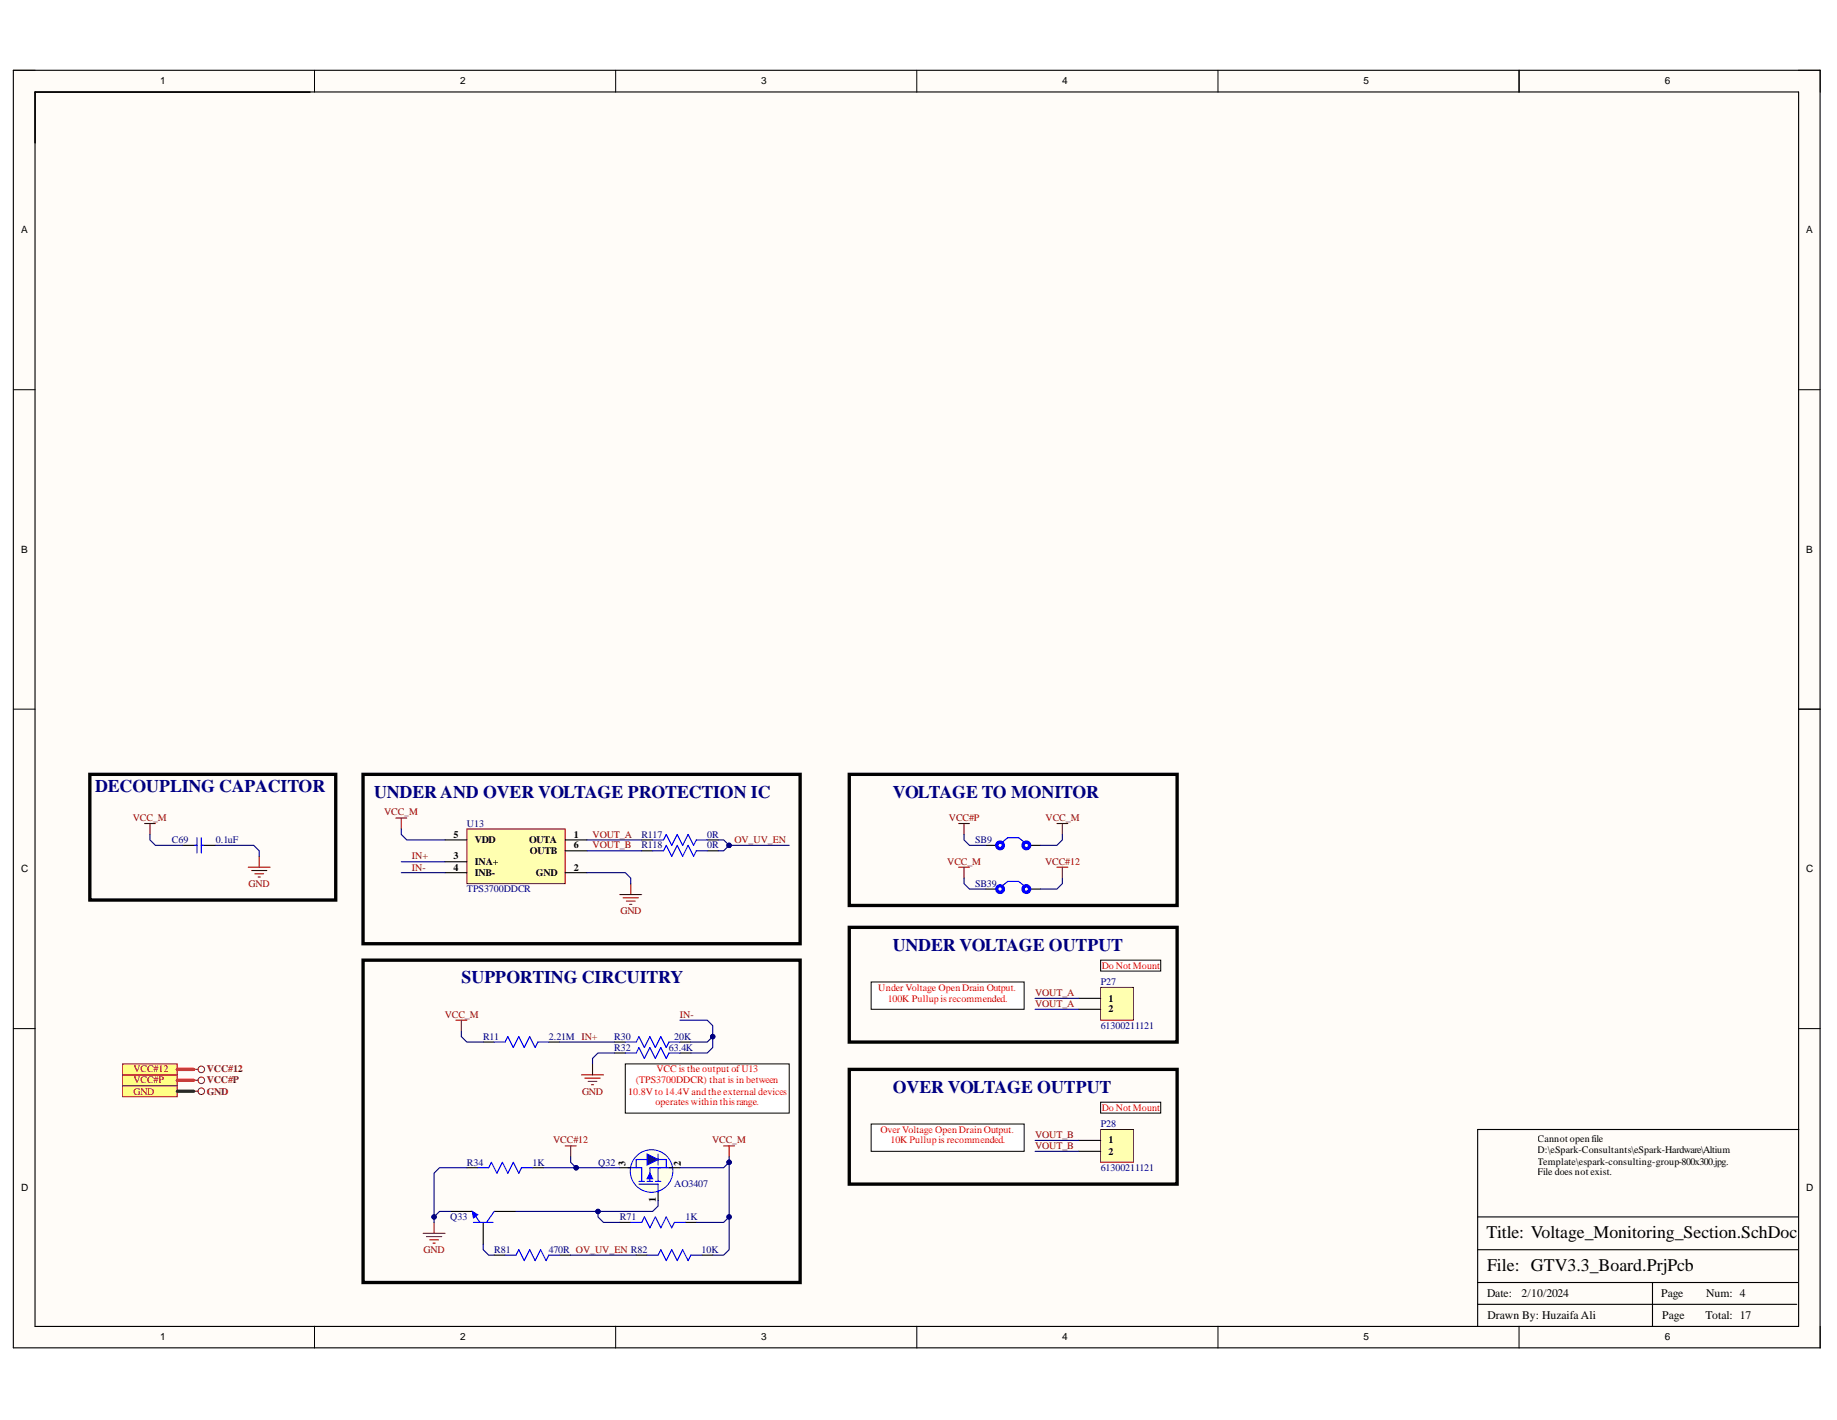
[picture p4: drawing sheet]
<svg xmlns="http://www.w3.org/2000/svg" width="279mm" height="216mm" viewBox="0 0 279 216" stroke-linecap="round" stroke-linejoin="round" font-family="sans-serif">
<g fill="#fffcf8">
<path d="M2 10.7h274.8v194.3h-274.8z" fill-rule="evenodd"/>
<path d="M5.4 14h268.1v187.6h-268.1z" fill-rule="evenodd"/>
</g>
<g fill="none" stroke="#000" stroke-width=".15">
<path d="M2 10.7h3.4M47.8 10.7v3.3M93.6 10.7v3.3M139.4 10.7v3.3M185.2 10.7v3.3M231 10.7v3.3M273.5 10.7h3.3v3.3M2 59.3h3.4M273.5 59.3h3.3M2 107.8h3.4M273.5 107.8h3.3M2 156.4h3.4"/>
<path d="M273.5 156.4h3.3M47.8 201.6v3.4M93.6 201.6v3.4M139.4 201.6v3.4M185.2 201.6v3.4M231 201.6v3.4M276.8 201.6v3.4"/>
</g>
<path d="M2 10.7h274.8v194.2h-274.8zM5.3 14h268.3v187.7h-268.3zM231 10.7v3.3M273.6 107.8h3.2M273.6 171.7h-48.9v29.9M224.7 198.3h48.6M224.7 195h48.7M224.7 190h48.7M224.7 185h48.7M251.3 195v6.6" fill="none" stroke="#000" stroke-width=".17"/>
<path d="M37.8 131.9h3.3M38.3 132.4h2.3M38.8 132.9h1.3M39.3 133.3h.3M39.4 130.2v1.7" fill="none" stroke="#800000" stroke-width=".17"/>
<path d="M13.7 117.7h37.4v19.1h-37.4zM55.2 117.7h66.5v25.8h-66.5zM129.2 117.7h49.8v20h-49.8z" fill="none" stroke="#000" stroke-width=".51"/>
<path d="M71 126h15v8.3h-15z" fill-rule="evenodd" fill="#ffffb0"/>
<path d="M71 126h15v8.3h-15z" fill="none" stroke="#800000" stroke-width=".15"/>
<path d="M27.8 128.5h2.2M30.6 128.5h2.2M67.7 127.7h3.3M67.7 132.7h3.3M67.7 131h3.3M86 127.7h3.3M86 132.7h3.3M86 129.4h3.3M73.5 158.4h1.7M83.5 158.4h1.6" fill="none" stroke="#000" stroke-width=".17"/>
<path d="M29.6 128.5h.4M30 127.4v2.3M30.6 127.4v2.3M30.6 128.5h.4M75.2 158.4h1.6l.4-.8 .9 1.7 .8-1.7 .8 1.7 .9-1.7 .8 1.7 .4-.9h1.7" fill="none" stroke="#00f" stroke-width=".17"/>
<path d="M60.2 124.4h1.7M61 124.4v1.6M94.3 136h3.3M94.8 136.5h2.3M95.3 137h1.3M95.8 137.5h.3M95.9 134.3v1.7M88.5 163.4h3.3M89 163.9h2.3M89.5 164.4h1.3M90 164.9h.3M90.1 161.8v1.6" fill="none" stroke="#800000" stroke-width=".17"/>
<path d="M129.2 141h49.8v17.4h-49.8z" fill="none" stroke="#000" stroke-width=".51"/>
<path d="M167.4 150.1h5v5h-5z" fill-rule="evenodd" fill="#ffffb0"/>
<path d="M167.4 150.1h5v5h-5z" fill="none" stroke="#800000" stroke-width=".15"/>
<path d="M164.1 151.8h3.3M164.1 153.5h3.3" fill="none" stroke="#000" stroke-width=".17"/>
<path d="M132.5 149.3h23.3v4.2h-23.3z" fill-rule="evenodd" fill="#fff"/>
<path d="M132.5 149.3h23.3v4.2h-23.3z" fill="none" stroke="#000" stroke-width=".15"/>
<path d="M129.2 162.6h49.8v17.4h-49.8z" fill="none" stroke="#000" stroke-width=".51"/>
<path d="M167.4 171.7h5v5h-5z" fill-rule="evenodd" fill="#ffffb0"/>
<path d="M167.4 171.7h5v5h-5z" fill="none" stroke="#800000" stroke-width=".15"/>
<path d="M164.1 173.4h3.3M164.1 175.1h3.3" fill="none" stroke="#000" stroke-width=".17"/>
<path d="M132.5 170.9h23.3v4.2h-23.3z" fill-rule="evenodd" fill="#fff"/>
<path d="M132.5 170.9h23.3v4.2h-23.3z" fill="none" stroke="#000" stroke-width=".15"/>
<path d="M55.2 146h66.5v49h-66.5z" fill="none" stroke="#000" stroke-width=".51"/>
<path d="M22 125.2h1.6M22.8 125.2v1.7M145.8 125.2h1.7M146.6 125.2v1.7" fill="none" stroke="#800000" stroke-width=".17"/>
<path d="M95.1 161.8h24.9v7.4h-24.9z" fill-rule="evenodd" fill="#fff"/>
<path d="M95.1 161.8h24.9v7.4h-24.9z" fill="none" stroke="#000" stroke-width=".15"/>
<path d="M18.7 163.4h8.3v1.7h-8.3z" fill-rule="evenodd" fill="#ffff80"/>
<g fill="none" stroke="#800000" stroke-width=".15">
<path d="M18.7 163.4h8.3v1.7h-8.3z"/>
<circle cx="30.6" cy="164.3" r=".5"/>
</g>
<path d="M29.5 164.3h.6" fill="none" stroke="#800000" stroke-width=".17"/>
<path d="M18.7 165.1h8.3v1.6h-8.3z" fill-rule="evenodd" fill="#ffff80"/>
<g fill="none" stroke="#800000" stroke-width=".15">
<path d="M18.7 165.1h8.3v1.6h-8.3z"/>
<circle cx="30.6" cy="165.9" r=".5"/>
</g>
<path d="M29.5 165.9h.6" fill="none" stroke="#800000" stroke-width=".17"/>
<path d="M167.4 146h9.1v1.6h-9.1z" fill-rule="evenodd" fill="#fff"/>
<path d="M167.4 146h9.1v1.6h-9.1z" fill="none" stroke="#000" stroke-width=".15"/>
<path d="M167.4 167.6h9.1v1.6h-9.1z" fill-rule="evenodd" fill="#fff"/>
<path d="M167.4 167.6h9.1v1.6h-9.1z" fill="none" stroke="#000" stroke-width=".15"/>
<path d="M149.9 128.5h1.7M156.6 128.5h1.7" fill="none" stroke="#000" stroke-width=".17"/>
<g fill="none" stroke="#00f" stroke-width=".51">
<circle cx="152.1" cy="128.5" r=".5"/>
<circle cx="156.1" cy="128.5" r=".5"/>
</g>
<path d="M152.4 128l.9-.6h1.6l.9 .6" fill="none" stroke="#00f" stroke-width=".17"/>
<path d="M18.7 161.8h8.3v1.6h-8.3z" fill-rule="evenodd" fill="#ffff80"/>
<g fill="none" stroke="#800000" stroke-width=".15">
<path d="M18.7 161.8h8.3v1.6h-8.3z"/>
<circle cx="30.6" cy="162.6" r=".5"/>
</g>
<path d="M29.5 162.6h.6M86 174.2h1.6M86.8 174.2v1.7M110.1 174.2h1.6M110.9 174.2v1.7M64.4 187.5h3.3M64.9 188h2.3M65.4 188.5h1.3M65.9 189h.3M66 185.9v1.6" fill="none" stroke="#800000" stroke-width=".17"/>
<path d="M93.4 158.4h1.7M103.4 158.4h1.7M71 177.5h1.7M81 177.5h1.6M93.4 160.1h1.7M103.4 160.1h1.7M68.5 184.2h3.3M73.5 185.9v3.3M75.2 184.2h3.3M96.8 190.8h1.6M106.7 190.8h1.7" fill="none" stroke="#000" stroke-width=".17"/>
<path d="M95.1 158.4h1.7l.4-.8 .8 1.7 .8-1.7 .9 1.7 .8-1.7 .8 1.7 .5-.9h1.6M72.7 177.5h1.6l.4-.8 .9 1.7 .8-1.7 .8 1.7 .9-1.7 .8 1.7 .4-.9h1.7M95.1 160.1h1.7l.4-.8 .8 1.6 .8-1.6 .9 1.6 .8-1.6 .8 1.6 .5-.8h1.6M71.8 184.2l1.2 1.7M72 185.9h3M75.2 184.2l-1.2 1.7M98.4 190.8h1.7l.4-.8 .8 1.7 .9-1.7 .8 1.7 .8-1.7 .9 1.7 .4-.9h1.6" fill="none" stroke="#00f" stroke-width=".17"/>
<path d="M71.8 184.2l.9 .5-.7 .5z" fill="#00f"/>
<path d="M71.8 184.2l.9 .5-.7 .5z" fill="none" stroke="#00f" stroke-width=".15"/>
<path d="M149.9 135.2h1.7M156.6 135.2h1.7M75.2 190.8h1.6M85.1 190.8h1.7M94.3 185.9h1.6M100.1 180.9v1.6M104.3 185.9h1.6" fill="none" stroke="#000" stroke-width=".17"/>
<path d="M152.4 134.7l.9-.7h1.6l.9 .7M76.8 190.8h1.7l.4-.8 .8 1.7 .9-1.7 .8 1.7 .8-1.7 .9 1.7 .4-.9h1.6M95.9 185.9h1.7l.4-.9 .8 1.7 .9-1.7 .8 1.7 .8-1.7 .9 1.7 .4-.8h1.7" fill="none" stroke="#00f" stroke-width=".17"/>
<g fill="none" stroke="#00f" stroke-width=".51">
<circle cx="152.1" cy="135.2" r=".5"/>
<circle cx="156.1" cy="135.2" r=".5"/>
</g>
<path d="M145.8 131.9h1.7M146.6 131.9v1.6M160.8 125.2h1.6M160.8 131.9h1.6M161.6 125.2v1.7M161.6 131.9v1.6M69.3 155.1h1.7M70.2 155.1v1.7" fill="none" stroke="#800000" stroke-width=".17"/>
<circle cx="99.1" cy="178" r="3.2" fill="#ffffe8"/>
<circle cx="99.1" cy="178" r="3.2" fill="none" stroke="#00f" stroke-width=".15"/>
<path d="M95.5 177.5h2.1v2.1M97.2 179.6h.8M98.4 179.6h.9M99.7 179.6h.8M100.1 177.5v2.1M102.2 177.5h-3.4v2.1M97.2 180h2.9v1.3" fill="none" stroke="#00f" stroke-width=".17"/>
<path d="M98.8 178.4l.5 .8h-.9z" fill="#00f"/>
<path d="M96.8 177.5v-1.2h4.5v1.2M98.8 178.4l.5 .8h-.9zM100.1 175.5v1.6" fill="none" stroke="#00f" stroke-width=".17"/>
<path d="M94.3 177.5h1.6M101.8 177.5h1.6" fill="none" stroke="#000" stroke-width=".17"/>
<path d="M98.4 175.5l1.7 .8-1.7 .8z" fill="#073763"/>
<path d="M99.3 127.7h1.6l.4-.8 .9 1.6 .8-1.6 .8 1.6 .9-1.6 .8 1.6 .4-.8h1.7M99.3 129.4h1.6l.4-.9 .9 1.7 .8-1.7 .8 1.7 .9-1.7 .8 1.7 .4-.8h1.7M98.4 175.5l1.7 .8-1.7 .8z" fill="none" stroke="#00f" stroke-width=".17"/>
<path d="M97.6 127.7h1.7M97.6 129.4h1.7M107.6 127.7h1.6M107.6 129.4h1.6" fill="none" stroke="#000" stroke-width=".17"/>
<g fill="none" stroke="#000080" stroke-width=".17">
<path d="M22.8 126.9v.8l.8 .8h4.2M32.8 128.5h5.8l.8 .9v.8M61 126v.9l.9 .8h5.8M61 131h6.7M61 132.7h6.7M89.3 132.7h5.8l.8 .8v.8M146.6 126.9v.8l.9 .8h2.4M85.1 158.4h8.3M105.1 158.4h2.5l.8-.8v1.7l-.8 .8h-2.5M157.4 153.5h6.7M157.4 151.8h6.7M93.4 160.1h-2.5l-.8 .8v.9"/>
<path d="M157.4 175.1h6.7M157.4 173.4h6.7"/>
</g>
<circle cx="108.4" cy="157.6" r=".33" fill="#000080"/>
<circle cx="108.4" cy="157.6" r=".33" fill="none" stroke="#000080" stroke-width=".15"/>
<path d="M103.4 155.1h4.2l.8 .8v1.7" fill="none" stroke="#000080" stroke-width=".17"/>
<circle cx="108.4" cy="157.6" r=".33" fill="#000080"/>
<circle cx="108.4" cy="157.6" r=".33" fill="none" stroke="#000080" stroke-width=".15"/>
<path d="M27 165.9h2.5" fill="none" stroke="#274e13" stroke-width=".51"/>
<path d="M27 164.3h2.5M27 162.6h2.5" fill="none" stroke="#f00" stroke-width=".51"/>
<path d="M82.6 177.5h11.7" fill="none" stroke="#000080" stroke-width=".17"/>
<circle cx="87.6" cy="177.5" r=".33" fill="#000080"/>
<circle cx="87.6" cy="177.5" r=".33" fill="none" stroke="#000080" stroke-width=".15"/>
<path d="M68.5 184.2h-1.7l-.8 .8" fill="none" stroke="#000080" stroke-width=".17"/>
<circle cx="66" cy="185" r=".33" fill="#000080"/>
<circle cx="66" cy="185" r=".33" fill="none" stroke="#000080" stroke-width=".15"/>
<path d="M86.8 175.9v.8l.8 .8" fill="none" stroke="#000080" stroke-width=".17"/>
<circle cx="87.6" cy="177.5" r=".33" fill="#000080"/>
<circle cx="87.6" cy="177.5" r=".33" fill="none" stroke="#000080" stroke-width=".15"/>
<path d="M71 177.5h-4.2l-.8 .9v7.5" fill="none" stroke="#000080" stroke-width=".17"/>
<circle cx="66" cy="185" r=".33" fill="#000080"/>
<circle cx="66" cy="185" r=".33" fill="none" stroke="#000080" stroke-width=".15"/>
<path d="M100.1 182.5v.9l-.8 .8h-20.8" fill="none" stroke="#000080" stroke-width=".17"/>
<circle cx="91" cy="184.2" r=".33" fill="#000080"/>
<circle cx="91" cy="184.2" r=".33" fill="none" stroke="#000080" stroke-width=".15"/>
<path d="M91 184.2v.8l.8 .9h2.5" fill="none" stroke="#000080" stroke-width=".17"/>
<circle cx="91" cy="184.2" r=".33" fill="#000080"/>
<circle cx="91" cy="184.2" r=".33" fill="none" stroke="#000080" stroke-width=".15"/>
<path d="M110.9 175.9v.8l-.8 .8h-6.7M73.5 189.2v.8l.8 .8h.9" fill="none" stroke="#000080" stroke-width=".17"/>
<circle cx="110.9" cy="176.7" r=".33" fill="#000080"/>
<circle cx="110.9" cy="176.7" r=".33" fill="none" stroke="#000080" stroke-width=".15"/>
<path d="M86.8 190.8h10M110.9 185v5l-.8 .8h-1.7" fill="none" stroke="#000080" stroke-width=".17"/>
<circle cx="110.9" cy="185" r=".33" fill="#000080"/>
<circle cx="110.9" cy="185" r=".33" fill="none" stroke="#000080" stroke-width=".15"/>
<path d="M110.9 176.7v8.3l-.8 .9h-4.2" fill="none" stroke="#000080" stroke-width=".17"/>
<circle cx="110.9" cy="176.7" r=".33" fill="#000080"/>
<circle cx="110.9" cy="176.7" r=".33" fill="none" stroke="#000080" stroke-width=".15"/>
<circle cx="110.9" cy="185" r=".33" fill="#000080"/>
<circle cx="110.9" cy="185" r=".33" fill="none" stroke="#000080" stroke-width=".15"/>
<path d="M89.3 127.7h8.3M109.2 127.7h.9l.8 .8h9.1M146.6 133.5v.8l.9 .9h2.4M161.6 126.9v.8l-.8 .8h-2.5M161.6 133.5v.8l-.8 .9h-2.5M70.2 156.8v.8l.8 .8h2.5" fill="none" stroke="#000080" stroke-width=".17"/>
<circle cx="110.9" cy="128.5" r=".33" fill="#000080"/>
<circle cx="110.9" cy="128.5" r=".33" fill="none" stroke="#000080" stroke-width=".15"/>
<path d="M89.3 129.4h8.3M110.9 128.5l-.8 .9h-.9" fill="none" stroke="#000080" stroke-width=".17"/>
<circle cx="110.9" cy="128.5" r=".33" fill="#000080"/>
<circle cx="110.9" cy="128.5" r=".33" fill="none" stroke="#000080" stroke-width=".15"/>
<g font-size="2.7" fill="#000080">
<text x="14.5" y="120.4">DECOUPLING CAPACITOR</text>
<text x="56.9" y="121.3">UNDER AND OVER VOLTAGE PROTECTION IC</text>
<text x="135.8" y="121.3">VOLTAGE TO MONITOR</text>
<text x="70.2" y="149.5">SUPPORTING CIRCUITRY</text>
<text x="135.8" y="144.5">UNDER VOLTAGE OUTPUT</text>
<text x="135.8" y="166.2">OVER VOLTAGE OUTPUT</text>
</g>
<g font-size="2.7">
<text x="226.1" y="188.2">Title: Voltage_Monitoring_Section.SchDoc</text>
<text x="226.2" y="193.2">File: GTV3.3_Board.PrjPcb</text>
</g>
<g font-size="1.8">
<text x="226.2" y="197.3">Date:</text>
<text x="231.4" y="197.3">2/10/2024</text>
<text x="252.6" y="197.3">Page</text>
<text x="259.5" y="197.3">Num: 4</text>
<text x="226.3" y="200.6">Drawn By: Huzaifa Ali</text>
<text x="252.8" y="200.6">Page</text>
<text x="259.4" y="200.6">Total: 17</text>
</g>
<g font-size="1.5">
<text x="24.4" y="12.8">1</text>
<text x="70" y="12.8">2</text>
<text x="115.7" y="12.8">3</text>
<text x="161.6" y="12.8">4</text>
<text x="207.4" y="12.8">5</text>
<text x="253.2" y="12.8">6</text>
<text x="3.2" y="35.5">A</text>
<text x="274.7" y="35.5">A</text>
<text x="3.2" y="84">B</text>
<text x="274.7" y="84">B</text>
<text x="69" y="130.7">3</text>
<text x="69" y="127.4">5</text>
<text x="72.2" y="131.5">INA+</text>
<text x="72.2" y="128.2">VDD</text>
<text x="80.5" y="128.2">OUTA</text>
<text x="80.6" y="129.8">OUTB</text>
<text x="87.3" y="127.4">1</text>
<text x="87.3" y="129">6</text>
<text x="3.2" y="132.6">C</text>
<text x="69" y="132.4">4</text>
<text x="72.2" y="133.2">INB-</text>
<text x="81.5" y="133.2">GND</text>
<text x="87.3" y="132.4">2</text>
<text x="274.7" y="132.6">C</text>
<text x="168.6" y="152.3">1</text>
<text x="168.6" y="153.9">2</text>
<text x="168.6" y="173.9">1</text>
<text x="233.9" y="173.7">Cannot open file</text>
<text x="95.1" y="177.2" transform="rotate(-90 95.1 177.2)">3</text>
<text x="103.6" y="177.2" transform="rotate(-90 103.6 177.2)">2</text>
<text x="168.6" y="175.5">2</text>
<text x="233.9" y="175.4">D:\eSpark-Consultants\eSpark-Hardware\Altium</text>
<text x="233.9" y="177.1">Template\espark-consulting-group-800x300.jpg.</text>
<text x="233.9" y="178.7">File does not exist.</text>
<text x="3.2" y="181.1">D</text>
<text x="99.8" y="182.8" transform="rotate(-90 99.8 182.8)">1</text>
<text x="274.7" y="181.1">D</text>
<text x="24.4" y="203.8">1</text>
<text x="70" y="203.8">2</text>
<text x="115.7" y="203.8">3</text>
<text x="161.6" y="203.8">4</text>
<text x="207.4" y="203.8">5</text>
<text x="253.2" y="203.8">6</text>
</g>
<g font-size="1.5" fill="#800000">
<text x="20.2" y="124.8">VCC_M</text>
<text x="58.4" y="124">VCC_M</text>
<text x="144.3" y="124.8">VCC#P</text>
<text x="159" y="124.8">VCC_M</text>
<text x="62.7" y="130.7">IN+</text>
<text x="90.1" y="127.4">VOUT_A</text>
<text x="90.1" y="129">VOUT_B</text>
<text x="111.7" y="128.2">OV_UV_EN</text>
<text x="144.1" y="131.5">VCC_M</text>
<text x="159" y="131.5">VCC#12</text>
<text x="37.8" y="134.8">GND</text>
<text x="62.7" y="132.4">IN-</text>
<text x="94.4" y="138.9">GND</text>
<text x="67.6" y="154.8">VCC_M</text>
<text x="103.4" y="154.8">IN-</text>
<text x="157.4" y="151.5">VOUT_A</text>
<text x="157.4" y="153.1">VOUT_A</text>
<text x="20.3" y="164.7">VCC#P</text>
<text x="20.3" y="166.4">GND</text>
<text x="20.3" y="163">VCC#12</text>
<text x="31.5" y="164.7">VCC#P</text>
<text x="31.5" y="166.4">GND</text>
<text x="31.5" y="163">VCC#12</text>
<text x="88.5" y="166.4">GND</text>
<text x="84.1" y="173.9">VCC#12</text>
<text x="108.3" y="173.9">VCC_M</text>
<text x="157.4" y="173">VOUT_B</text>
<text x="157.4" y="174.7">VOUT_B</text>
<text x="64.4" y="190.5">GND</text>
</g>
<g font-size="1.5" fill="#000080">
<text x="71" y="125.7">U13</text>
<text x="26.1" y="128.2">C69</text>
<text x="32.8" y="128.2">0.1uF</text>
<text x="97.6" y="127.4">R117</text>
<text x="97.6" y="129">R118</text>
<text x="107.5" y="127.4">0R</text>
<text x="107.5" y="129">0R</text>
<text x="148.3" y="128.2">SB9</text>
<text x="71" y="135.7">TPS3700DDCR</text>
<text x="148.3" y="134.8">SB39</text>
<text x="167.4" y="149.8">P27</text>
<text x="73.5" y="158.1">R11</text>
<text x="83.5" y="158.1">2.21M IN+</text>
<text x="93.4" y="158.1">R30</text>
<text x="93.4" y="159.7">R32</text>
<text x="101.7" y="159.7">63.4K</text>
<text x="102.6" y="158.1">20K</text>
<text x="167.4" y="156.4">61300211121</text>
<text x="167.4" y="171.4">P28</text>
<text x="71" y="177.2">R34</text>
<text x="81" y="177.2">1K</text>
<text x="91" y="177.2">Q32</text>
<text x="167.4" y="178">61300211121</text>
<text x="68.5" y="185.5">Q33</text>
<text x="94.3" y="185.5">R71</text>
<text x="102.6" y="180.5">AO3407</text>
<text x="104.3" y="185.5">1K</text>
<text x="75.2" y="190.5">R81</text>
<text x="83.5" y="190.5">470R OV_UV_EN R82</text>
<text x="106.7" y="190.5">10K</text>
</g>
<g font-size="1.5" fill="#f00">
<text x="167.6" y="147.3">Do Not Mount</text>
<text x="133.6" y="150.6">Under Voltage Open Drain Output.</text>
<text x="135" y="152.3">100K Pullupis recommended.</text>
<text x="95.5" y="166.4">10.8V to14.4V andtheexternal devices</text>
<text x="96.7" y="164.7">(TPS3700DDCR) that is in between</text>
<text x="99.9" y="163">VCC is theoutput ofU13</text>
<text x="99.7" y="168">operates within thisrange.</text>
<text x="133.9" y="172.3">Over Voltage Open Drain Output.</text>
<text x="135.4" y="173.9">10K Pullupis recommended.</text>
<text x="167.6" y="168.9">Do Not Mount</text>
</g>
</svg>
